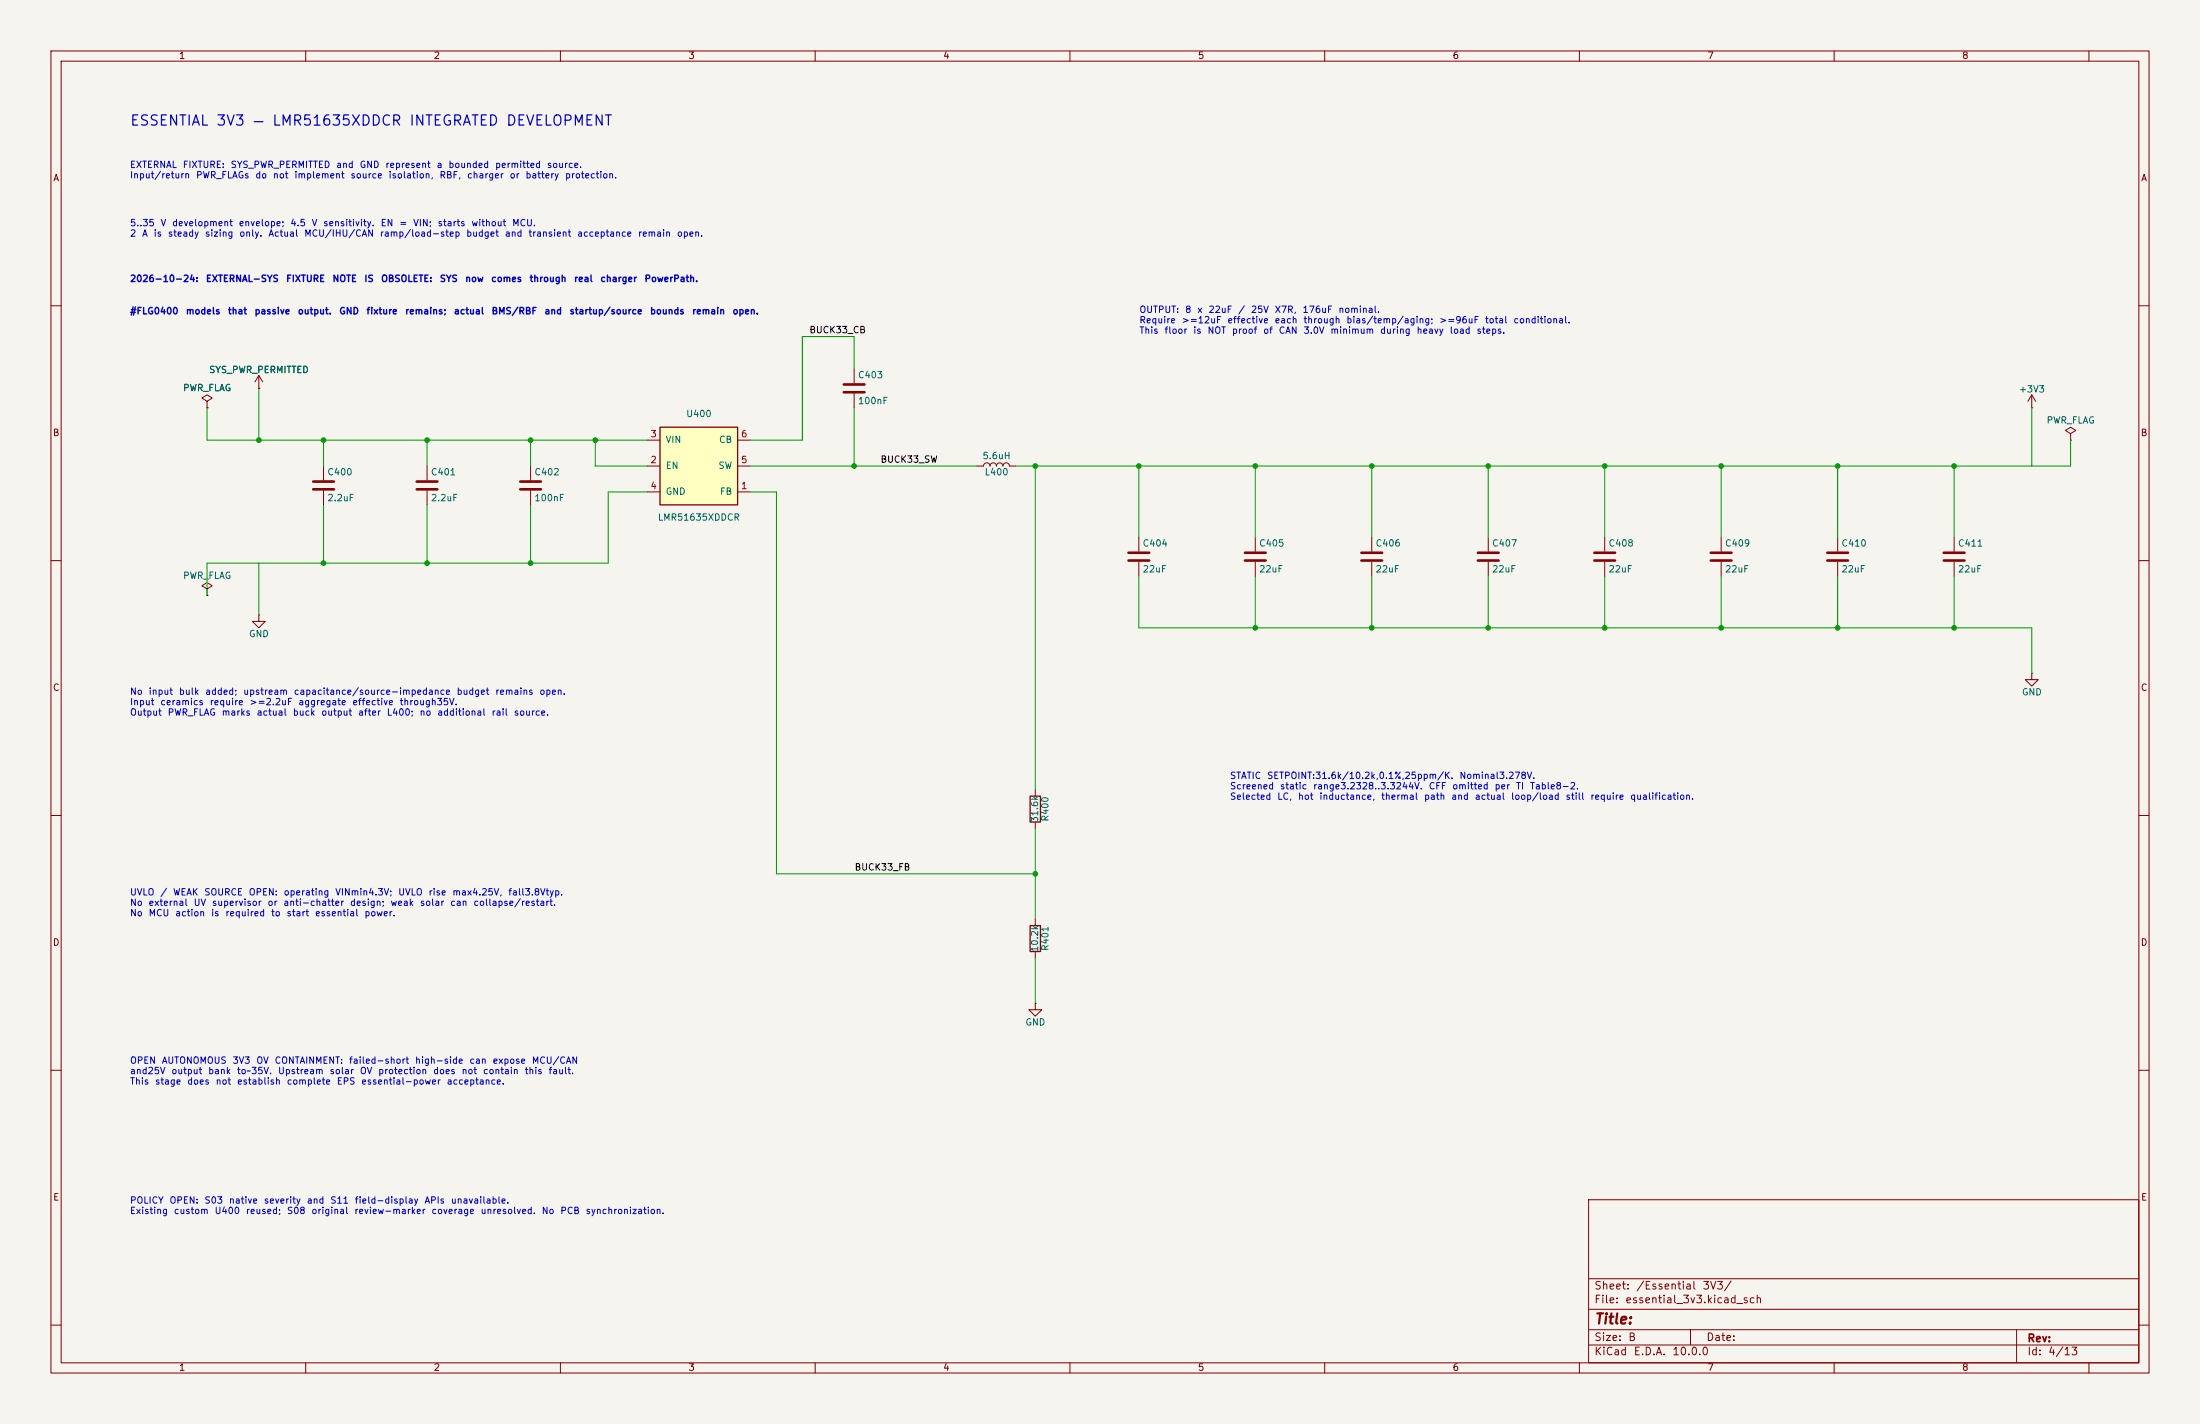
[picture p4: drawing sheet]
<svg xmlns="http://www.w3.org/2000/svg" width="432mm" height="279mm" viewBox="0 0 432 279" stroke-linecap="round" stroke-linejoin="round" font-family="sans-serif">
<path d="M0 0h431.8v279.4h-431.8z" fill="#f5f4ef" stroke="#f5f4ef" stroke-width=".2"/>
<g fill="none" stroke="#840000" stroke-width=".2">
<path d="M10 10h411.8v259.4h-411.8zM12 12h407.8v255.4h-407.8zM60 10v2M110 10v2M160 10v2M210 10v2M260 10v2M310 10v2M360 10v2M410 10v2M10 60h2M40.6 78.7l1.1-.6-1.1-.6-1 .6 1 .6v1.3"/>
<path d="M419.8 60h2M40.6 80h.1M83.8 91.4v2.8M83.8 96.3v2.8M10 110h2M315 105.4v2.8M315 110.2v2.8M419.8 110h2M10 160h2M419.8 160h2M10 210h2M419.8 210h2"/>
<path d="M311.8 235.4h108v32h-108zM10 260h2M311.8 256.9h108M311.8 250.9h108M419.8 260h2M60 267.4v2M110 267.4v2M160 267.4v2M210 267.4v2M260 267.4v2M310 267.4v2M311.8 263.9h108"/>
<path d="M311.8 260.9h108M331.8 260.9v3M360 267.4v2M395.8 260.9v6.5M410 267.4v2"/>
</g>
<path d="M81.8 94.5h4.1M81.8 96h4.1M312.9 108.5h4.1M312.9 110h4.1" fill="none" stroke="#840000" stroke-width=".51"/>
<path d="M129.5 83.8h15.3v15.3h-15.3z" fill="#ffffc2"/>
<path d="M129.5 83.8h15.3v15.3h-15.3zM202.2 156.2h2v5.1h-2zM202.2 181.6h2v5.1h-2z" fill="none" stroke="#840000" stroke-width=".25"/>
<g fill="none" stroke="#840000" stroke-width=".2">
<path d="M50.8 76.2h.1M50.8 73.7l-.8 1.2M50.8 73.7l.8 1.2M50.8 73.7v2.5M167.6 72.4v2.8M167.6 77.2v2.8M398.8 77.5l-.8 1.2M398.8 77.5l.7 1.2M398.8 77.5v2.5M40.6 80h.1M63.5 91.4v2.8M63.5 96.3v2.8"/>
<path d="M104.1 91.4v2.8M104.1 96.3v2.8M127 96.5h2.5M127 91.4h2.5M127 86.4h2.5M144.8 96.5h2.5M144.8 91.4h2.5M144.8 86.4h2.5M191.8 91.4h1.2a.63 .63 0 0 1 .7-.6 .63 .63 0 0 1 .6 .6 .63 .63 0 0 1 .7-.6 .63 .63 0 0 1 .6 .6 .63 .63 0 0 1 .6-.6 .63 .63 0 0 1 .6 .6h.1a.63 .63 0 0 1 .6-.6 .63 .63 0 0 1 .6 .6h1.3M398.8 80h.1M406.4 85.1l1-.6-1-.7-1 .7 1 .6v1.3M406.4 86.4h.1"/>
<path d="M40.6 115.6l1.1-.7-1.1-.6-1 .6 1 .7v1.2M40.6 116.8h.1M223.5 105.4v2.8M223.5 110.2v2.8M246.4 105.4v2.8M246.4 110.2v2.8M269.2 105.4v2.8M269.2 110.2v2.8M292.1 105.4v2.8M292.1 110.2v2.8M337.8 105.4v2.8M337.8 110.2v2.8"/>
<path d="M360.7 105.4v2.8M360.7 110.2v2.8M383.5 105.4v2.8M383.5 110.2v2.8M50.8 120.7v1.2h1.3l-1.3 1.3-1.3-1.3h1.3M50.8 120.7h.1M398.8 132.1v1.3h1.2l-1.2 1.2-1.3-1.2h1.3M398.8 132.1h.1M203.2 154.9v1.3M203.2 161.3v1.3M203.2 196.9v1.2h1.3l-1.3 1.3-1.3-1.3h1.3M203.2 196.9h.1"/>
<path d="M203.2 180.3v1.3M203.2 186.7v1.3"/>
</g>
<g fill="none" stroke="#840000" stroke-width=".51">
<path d="M165.6 75.4h4.1M165.6 77h4.1M61.5 94.5h4M61.5 96h4M102.1 94.5h4.1M102.1 96h4.1M221.5 108.5h4.1M221.5 110h4.1M244.3 108.5h4.1M244.3 110h4.1M267.2 108.5h4.1M267.2 110h4.1"/>
<path d="M290.1 108.5h4M290.1 110h4M335.8 108.5h4.1M335.8 110h4.1M358.6 108.5h4.1M358.6 110h4.1M381.5 108.5h4.1M381.5 110h4.1"/>
</g>
<g fill="none" stroke="#009600" stroke-width=".2">
<path d="M50.8 76.2v10.2M167.6 72.4v-6.4h-10.1v20.4h-10.2M40.6 80v6.4h86.4M63.5 86.4v5M63.5 99.1v11.4M83.8 86.4v5M83.8 99.1v11.4M104.1 86.4v5M104.1 99.1v11.4M116.8 86.4v5h10.2M127 96.5h-7.6v14h-78.8v6.3M147.3 91.4h44.5"/>
<path d="M147.3 96.5h5.1v75h50.8M167.6 80v11.4M203.2 91.4v63.5M223.5 91.4v14M246.4 91.4v14M269.2 91.4v14M292.1 91.4v14M315 91.4v14M337.8 91.4v14M360.7 91.4v14M383.5 91.4v14M398.8 80v11.4"/>
<path d="M406.4 86.4v5h-207M50.8 110.5v10.2M223.5 113v10.2h175.3v8.9M246.4 113v10.2M269.2 113v10.2M292.1 113v10.2M315 113v10.2M337.8 113v10.2M360.7 113v10.2M383.5 113v10.2M203.2 162.6v17.7M203.2 188v8.9"/>
</g>
<g fill="#009600" stroke="#009600" stroke-width=".2">
<circle cx="50.8" cy="86.4" r=".46"/>
<circle cx="63.5" cy="86.4" r=".46"/>
<circle cx="116.8" cy="86.4" r=".46"/>
<circle cx="104.1" cy="86.4" r=".46"/>
<circle cx="104.1" cy="110.5" r=".46"/>
<circle cx="83.8" cy="110.5" r=".46"/>
<circle cx="63.5" cy="110.5" r=".46"/>
<circle cx="83.8" cy="86.4" r=".46"/>
<circle cx="246.4" cy="91.4" r=".46"/>
<circle cx="269.2" cy="91.4" r=".46"/>
<circle cx="246.4" cy="123.2" r=".46"/>
<circle cx="167.6" cy="91.4" r=".46"/>
<circle cx="223.5" cy="91.4" r=".46"/>
<circle cx="203.2" cy="91.4" r=".46"/>
<circle cx="203.2" cy="171.5" r=".46"/>
<circle cx="337.8" cy="91.4" r=".46"/>
<circle cx="360.7" cy="91.4" r=".46"/>
<circle cx="383.5" cy="91.4" r=".46"/>
<circle cx="315" cy="123.2" r=".46"/>
<circle cx="337.8" cy="123.2" r=".46"/>
<circle cx="315" cy="91.4" r=".46"/>
<circle cx="292.1" cy="91.4" r=".46"/>
<circle cx="360.7" cy="123.2" r=".46"/>
<circle cx="383.5" cy="123.2" r=".46"/>
<circle cx="269.2" cy="123.2" r=".46"/>
<circle cx="292.1" cy="123.2" r=".46"/>
</g>
<g font-size="2" fill="#0000c2">
<text x="25.4" y="25.2">ESSENTIAL</text>
<text x="42.3" y="25.2">3V3</text>
<text x="49.4" y="25.2">—</text>
<text x="53.3" y="25.2">LMR51635XDDCR</text>
<text x="80.2" y="25.2">INTEGRATED</text>
<text x="99.2" y="25.2">DEVELOPMENT</text>
</g>
<text font-size="2" fill="#840000" x="312.8" y="260.3">Title:</text>
<g font-size="1.5" fill="#840000">
<text x="312.8" y="256.1">File:</text>
<text x="312.8" y="253.4">Sheet:</text>
<text x="318.9" y="256.1">essential_3v3.kicad_sch</text>
<text x="321" y="253.4">/Essential</text>
<text x="334" y="253.4">3V3/</text>
<text x="312.8" y="263.5">Size:</text>
<text x="319.5" y="263.5">B</text>
<text x="334.8" y="263.5">Date:</text>
<text x="397.8" y="263.7">Rev:</text>
<text x="312.8" y="266.3">KiCad</text>
<text x="320.5" y="266.3">E.D.A.</text>
<text x="328.1" y="266.3">10.0.0</text>
<text x="397.8" y="266.3">Id:</text>
<text x="401.9" y="266.3">4/13</text>
</g>
<g font-size="1.3" fill="#840000">
<text x="35" y="11.9">1</text>
<text x="85" y="11.9">2</text>
<text x="135" y="11.9">3</text>
<text x="185" y="11.9">4</text>
<text x="235" y="11.9">5</text>
<text x="285" y="11.9">6</text>
<text x="335" y="11.9">7</text>
<text x="385" y="11.9">8</text>
<text x="10.3" y="35.9">A</text>
<text x="420.1" y="35.9">A</text>
<text x="10.3" y="85.9">B</text>
<text x="420.1" y="85.9">B</text>
<text x="10.3" y="135.9">C</text>
<text x="420.1" y="135.9">C</text>
<text x="10.3" y="185.9">D</text>
<text x="420.1" y="185.9">D</text>
<text x="10.3" y="235.9">E</text>
<text x="420.1" y="235.9">E</text>
<text x="35" y="269.3">1</text>
<text x="85" y="269.3">2</text>
<text x="135" y="269.3">3</text>
<text x="185" y="269.3">4</text>
<text x="235" y="269.3">5</text>
<text x="285" y="269.3">6</text>
<text x="335" y="269.3">7</text>
<text x="385" y="269.3">8</text>
</g>
<g font-size="1.3" fill="#0000c2">
<text x="25.4" y="33.3">EXTERNAL</text>
<text x="25.4" y="35.3">Input/return</text>
<text x="35.8" y="33.3">FIXTURE:</text>
<text x="38.4" y="35.3">PWR_FLAGs</text>
<text x="45.2" y="33.3">SYS_PWR_PERMITTED</text>
<text x="50" y="35.3">do</text>
<text x="53.5" y="35.3">not</text>
<text x="57.7" y="35.3">implement</text>
<text x="65.9" y="33.3">and</text>
<text x="68.7" y="35.3">source</text>
<text x="70.5" y="33.3">GND</text>
<text x="75.5" y="33.3">represent</text>
<text x="76.1" y="35.3">isolation,</text>
<text x="85.6" y="33.3">a</text>
<text x="86.1" y="35.3">RBF,</text>
<text x="87.9" y="33.3">bounded</text>
<text x="91.6" y="35.3">charger</text>
<text x="97.1" y="33.3">permitted</text>
<text x="99.9" y="35.3">or</text>
<text x="103" y="35.3">battery</text>
<text x="107.2" y="33.3">source.</text>
<text x="110.8" y="35.3">protection.</text>
<text x="25.4" y="44.7">5..35</text>
<text x="25.4" y="46.7">2</text>
<text x="27.8" y="46.7">A</text>
<text x="30" y="46.7">is</text>
<text x="31.4" y="44.7">V</text>
<text x="32.8" y="46.7">steady</text>
<text x="33.7" y="44.7">development</text>
<text x="40.1" y="46.7">sizing</text>
<text x="46.8" y="44.7">envelope;</text>
<text x="46.9" y="46.7">only.</text>
<text x="52.6" y="46.7">Actual</text>
<text x="56.9" y="44.7">4.5</text>
<text x="59.6" y="46.7">MCU/IHU/CAN</text>
<text x="61.1" y="44.7">V</text>
<text x="63.3" y="44.7">sensitivity.</text>
<text x="74.4" y="46.7">ramp/load-step</text>
<text x="74.6" y="44.7">EN</text>
<text x="78.2" y="44.7">=</text>
<text x="81" y="44.7">VIN;</text>
<text x="85.8" y="44.7">starts</text>
<text x="91.4" y="46.7">budget</text>
<text x="92.4" y="44.7">without</text>
<text x="99" y="46.7">and</text>
<text x="100.4" y="44.7">MCU.</text>
<text x="103.6" y="46.7">transient</text>
<text x="113.2" y="46.7">acceptance</text>
<text x="125.1" y="46.7">remain</text>
<text x="132.7" y="46.7">open.</text>
<text x="25.4" y="55.6">2026-10-24:</text>
<text x="40.3" y="55.6">EXTERNAL-SYS</text>
<text x="56" y="55.6">FIXTURE</text>
<text x="65.1" y="55.6">NOTE</text>
<text x="71.4" y="55.6">IS</text>
<text x="74.7" y="55.6">OBSOLETE:</text>
<text x="86.2" y="55.6">SYS</text>
<text x="91.2" y="55.6">now</text>
<text x="96.3" y="55.6">comes</text>
<text x="103.8" y="55.6">through</text>
<text x="112.5" y="55.6">real</text>
<text x="117.7" y="55.6">charger</text>
<text x="126.4" y="55.6">PowerPath.</text>
<text x="25.4" y="62">#FLG0400</text>
<text x="36.4" y="62">models</text>
<text x="44.6" y="62">that</text>
<text x="49.8" y="62">passive</text>
<text x="58.3" y="62">output.</text>
<text x="66.5" y="62">GND</text>
<text x="71.8" y="62">fixture</text>
<text x="79.4" y="62">remains;</text>
<text x="89" y="62">actual</text>
<text x="96.4" y="62">BMS/RBF</text>
<text x="106.7" y="62">and</text>
<text x="111.7" y="62">startup/source</text>
<text x="127.5" y="62">bounds</text>
<text x="135.7" y="62">remain</text>
<text x="143.7" y="62">open.</text>
<text x="223.5" y="61.7">OUTPUT:</text>
<text x="223.5" y="63.7">Require</text>
<text x="223.5" y="65.8">This</text>
<text x="228.4" y="65.8">floor</text>
<text x="231.8" y="63.7">&gt;=12uF</text>
<text x="232.5" y="61.7">8</text>
<text x="234.1" y="65.8">is</text>
<text x="234.9" y="61.7">x</text>
<text x="236.9" y="65.8">NOT</text>
<text x="237.1" y="61.7">22uF</text>
<text x="240.8" y="63.7">effective</text>
<text x="241.7" y="65.8">proof</text>
<text x="242.9" y="61.7">/</text>
<text x="245.4" y="61.7">25V</text>
<text x="247.8" y="65.8">of</text>
<text x="250.1" y="63.7">each</text>
<text x="250.1" y="61.7">X7R,</text>
<text x="250.9" y="65.8">CAN</text>
<text x="255.5" y="61.7">176uF</text>
<text x="255.7" y="63.7">through</text>
<text x="255.7" y="65.8">3.0V</text>
<text x="261" y="65.8">minimum</text>
<text x="262.6" y="61.7">nominal.</text>
<text x="264.1" y="63.7">bias/temp/aging;</text>
<text x="270.8" y="65.8">during</text>
<text x="277.9" y="65.8">heavy</text>
<text x="282.4" y="63.7">&gt;=96uF</text>
<text x="284.4" y="65.8">load</text>
<text x="289.7" y="65.8">steps.</text>
<text x="291.3" y="63.7">total</text>
<text x="296.9" y="63.7">conditional.</text>
<text x="25.4" y="136.6">No</text>
<text x="29.1" y="136.6">input</text>
<text x="35" y="136.6">bulk</text>
<text x="40.2" y="136.6">added;</text>
<text x="47.6" y="136.6">upstream</text>
<text x="57.6" y="136.6">capacitance/source-impedance</text>
<text x="89.5" y="136.6">budget</text>
<text x="97.1" y="136.6">remains</text>
<text x="105.8" y="136.6">open.</text>
<text x="25.4" y="138.7">Input</text>
<text x="25.4" y="140.7">Output</text>
<text x="31.3" y="138.7">ceramics</text>
<text x="32.8" y="140.7">PWR_FLAG</text>
<text x="41" y="138.7">require</text>
<text x="43.4" y="140.7">marks</text>
<text x="48.9" y="138.7">&gt;=2.2uF</text>
<text x="50.3" y="140.7">actual</text>
<text x="57.4" y="140.7">buck</text>
<text x="58.4" y="138.7">aggregate</text>
<text x="62.9" y="140.7">output</text>
<text x="69.1" y="138.7">effective</text>
<text x="70.2" y="140.7">after</text>
<text x="75.8" y="140.7">L400;</text>
<text x="78.3" y="138.7">through35V.</text>
<text x="82.2" y="140.7">no</text>
<text x="85.7" y="140.7">additional</text>
<text x="96.4" y="140.7">rail</text>
<text x="100.7" y="140.7">source.</text>
<text x="241.3" y="153.1">STATIC</text>
<text x="241.3" y="155.2">Screened</text>
<text x="248.6" y="153.1">SETPOINT:31.6k/10.2k,0.1%,25ppm/K.</text>
<text x="251.1" y="155.2">static</text>
<text x="257.6" y="155.2">range3.2328..3.3244V.</text>
<text x="280.3" y="155.2">CFF</text>
<text x="284.9" y="155.2">omitted</text>
<text x="286.3" y="153.1">Nominal3.278V.</text>
<text x="293.2" y="155.2">per</text>
<text x="297.4" y="155.2">TI</text>
<text x="300.2" y="155.2">Table8-2.</text>
<text x="241.3" y="157.2">Selected</text>
<text x="250.6" y="157.2">LC,</text>
<text x="254.6" y="157.2">hot</text>
<text x="258.8" y="157.2">inductance,</text>
<text x="271" y="157.2">thermal</text>
<text x="279.4" y="157.2">path</text>
<text x="284.7" y="157.2">and</text>
<text x="289.3" y="157.2">actual</text>
<text x="296.4" y="157.2">loop/load</text>
<text x="307.2" y="157.2">still</text>
<text x="312" y="157.2">require</text>
<text x="319.9" y="157.2">qualification.</text>
<text x="25.4" y="176">UVLO</text>
<text x="25.4" y="178">No</text>
<text x="29.1" y="178">external</text>
<text x="31.3" y="176">/</text>
<text x="33.8" y="176">WEAK</text>
<text x="37.9" y="178">UV</text>
<text x="40" y="176">SOURCE</text>
<text x="41.5" y="178">supervisor</text>
<text x="48.7" y="176">OPEN:</text>
<text x="52.4" y="178">or</text>
<text x="55.5" y="178">anti-chatter</text>
<text x="55.6" y="176">operating</text>
<text x="65.7" y="176">VINmin4.3V;</text>
<text x="68.6" y="178">design;</text>
<text x="76.5" y="178">weak</text>
<text x="78" y="176">UVLO</text>
<text x="82.3" y="178">solar</text>
<text x="84" y="176">rise</text>
<text x="88.2" y="178">can</text>
<text x="88.7" y="176">max4.25V,</text>
<text x="92.8" y="178">collapse/restart.</text>
<text x="99.6" y="176">fall3.8Vtyp.</text>
<text x="25.4" y="180.1">No</text>
<text x="29.1" y="180.1">MCU</text>
<text x="34.3" y="180.1">action</text>
<text x="41.3" y="180.1">is</text>
<text x="44.1" y="180.1">required</text>
<text x="53.1" y="180.1">to</text>
<text x="56.1" y="180.1">start</text>
<text x="61.7" y="180.1">essential</text>
<text x="71.4" y="180.1">power.</text>
<text x="25.4" y="209">OPEN</text>
<text x="31.7" y="209">AUTONOMOUS</text>
<text x="45.5" y="209">3V3</text>
<text x="50.2" y="209">OV</text>
<text x="53.8" y="209">CONTAINMENT:</text>
<text x="68.4" y="209">failed-short</text>
<text x="81.4" y="209">high-side</text>
<text x="92" y="209">can</text>
<text x="96.6" y="209">expose</text>
<text x="104.3" y="209">MCU/CAN</text>
<text x="25.4" y="211.1">and25V</text>
<text x="25.4" y="213.1">This</text>
<text x="30.3" y="213.1">stage</text>
<text x="33.5" y="211.1">output</text>
<text x="36.6" y="213.1">does</text>
<text x="40.7" y="211.1">bank</text>
<text x="42.2" y="213.1">not</text>
<text x="46.4" y="211.1">to~35V.</text>
<text x="46.4" y="213.1">establish</text>
<text x="54.5" y="211.1">Upstream</text>
<text x="56.2" y="213.1">complete</text>
<text x="64.6" y="211.1">solar</text>
<text x="66" y="213.1">EPS</text>
<text x="70.5" y="211.1">OV</text>
<text x="70.8" y="213.1">essential-power</text>
<text x="74.1" y="211.1">protection</text>
<text x="84.9" y="211.1">does</text>
<text x="87.6" y="213.1">acceptance.</text>
<text x="90.5" y="211.1">not</text>
<text x="94.7" y="211.1">contain</text>
<text x="102.9" y="211.1">this</text>
<text x="107.5" y="211.1">fault.</text>
<text x="25.4" y="236.5">POLICY</text>
<text x="25.4" y="238.5">Existing</text>
<text x="33.2" y="236.5">OPEN:</text>
<text x="34" y="238.5">custom</text>
<text x="40" y="236.5">S03</text>
<text x="42" y="238.5">U400</text>
<text x="44.8" y="236.5">native</text>
<text x="48.1" y="238.5">reused;</text>
<text x="51.7" y="236.5">severity</text>
<text x="56.2" y="238.5">S08</text>
<text x="60.1" y="236.5">and</text>
<text x="61" y="238.5">original</text>
<text x="64.7" y="236.5">S11</text>
<text x="69.4" y="238.5">review-marker</text>
<text x="69.5" y="236.5">field-display</text>
<text x="83.2" y="236.5">APIs</text>
<text x="84.6" y="238.5">coverage</text>
<text x="88.4" y="236.5">unavailable.</text>
<text x="94.2" y="238.5">unresolved.</text>
<text x="106.2" y="238.5">No</text>
<text x="109.9" y="238.5">PCB</text>
<text x="114.8" y="238.5">synchronization.</text>
</g>
<g font-size="1.3" fill="#0f0f0f">
<text x="158.7" y="65.7">BUCK33_CB</text>
<text x="172.7" y="91.1">BUCK33_SW</text>
<text x="167.6" y="171.1">BUCK33_FB</text>
</g>
<g font-size="1.3" fill="#006464">
<text x="35.8" y="77.1">PWR_FLAG</text>
<text x="40.9" y="73.5">SYS_PWR_PERMITTED</text>
<text x="168.3" y="74.5">C403</text>
<text x="396.1" y="77.3">+3V3</text>
<text x="134.6" y="82.1">U400</text>
<text x="168.3" y="79.6">100nF</text>
<text x="401.6" y="83.4">PWR_FLAG</text>
<text x="130.6" y="87.2">VIN</text>
<text x="141" y="87.2">CB</text>
<text x="64.1" y="93.6">C400</text>
<text x="84.5" y="93.6">C401</text>
<text x="104.8" y="93.6">C402</text>
<text x="130.6" y="92.3">EN</text>
<text x="140.9" y="92.3">SW</text>
<text x="192.7" y="90.4">5.6uH</text>
<text x="193.2" y="93.6">L400</text>
<text x="64.1" y="98.7">2.2uF</text>
<text x="84.5" y="98.7">2.2uF</text>
<text x="104.8" y="98.7">100nF</text>
<text x="130.6" y="97.4">GND</text>
<text x="141.2" y="97.4">FB</text>
<text x="129" y="102.5">LMR51635XDDCR</text>
<text x="224.2" y="107.5">C404</text>
<text x="247" y="107.5">C405</text>
<text x="269.9" y="107.5">C406</text>
<text x="292.7" y="107.5">C407</text>
<text x="315.6" y="107.5">C408</text>
<text x="338.5" y="107.5">C409</text>
<text x="361.3" y="107.5">C410</text>
<text x="384.2" y="107.5">C411</text>
<text x="35.8" y="113.9">PWR_FLAG</text>
<text x="224.2" y="112.6">22uF</text>
<text x="247" y="112.6">22uF</text>
<text x="269.9" y="112.6">22uF</text>
<text x="292.7" y="112.6">22uF</text>
<text x="315.6" y="112.6">22uF</text>
<text x="338.5" y="112.6">22uF</text>
<text x="361.3" y="112.6">22uF</text>
<text x="384.2" y="112.6">22uF</text>
<text x="48.8" y="125.3">GND</text>
<text x="396.7" y="136.8">GND</text>
<text x="204.1" y="161.5" transform="rotate(-90 204.1 161.5)">31.6k</text>
<text x="206.1" y="161.3" transform="rotate(-90 206.1 161.3)">R400</text>
<text x="204.1" y="186.9" transform="rotate(-90 204.1 186.9)">10.2k</text>
<text x="206.1" y="186.7" transform="rotate(-90 206.1 186.7)">R401</text>
<text x="201.2" y="201.5">GND</text>
</g>
<g font-size="1.3" fill="#a90000">
<text x="127.6" y="86.1">3</text>
<text x="145.3" y="86.1">6</text>
<text x="127.6" y="91.2">2</text>
<text x="145.3" y="91.2">5</text>
<text x="127.6" y="96.3">4</text>
<text x="145.3" y="96.3">1</text>
</g>
</svg>
